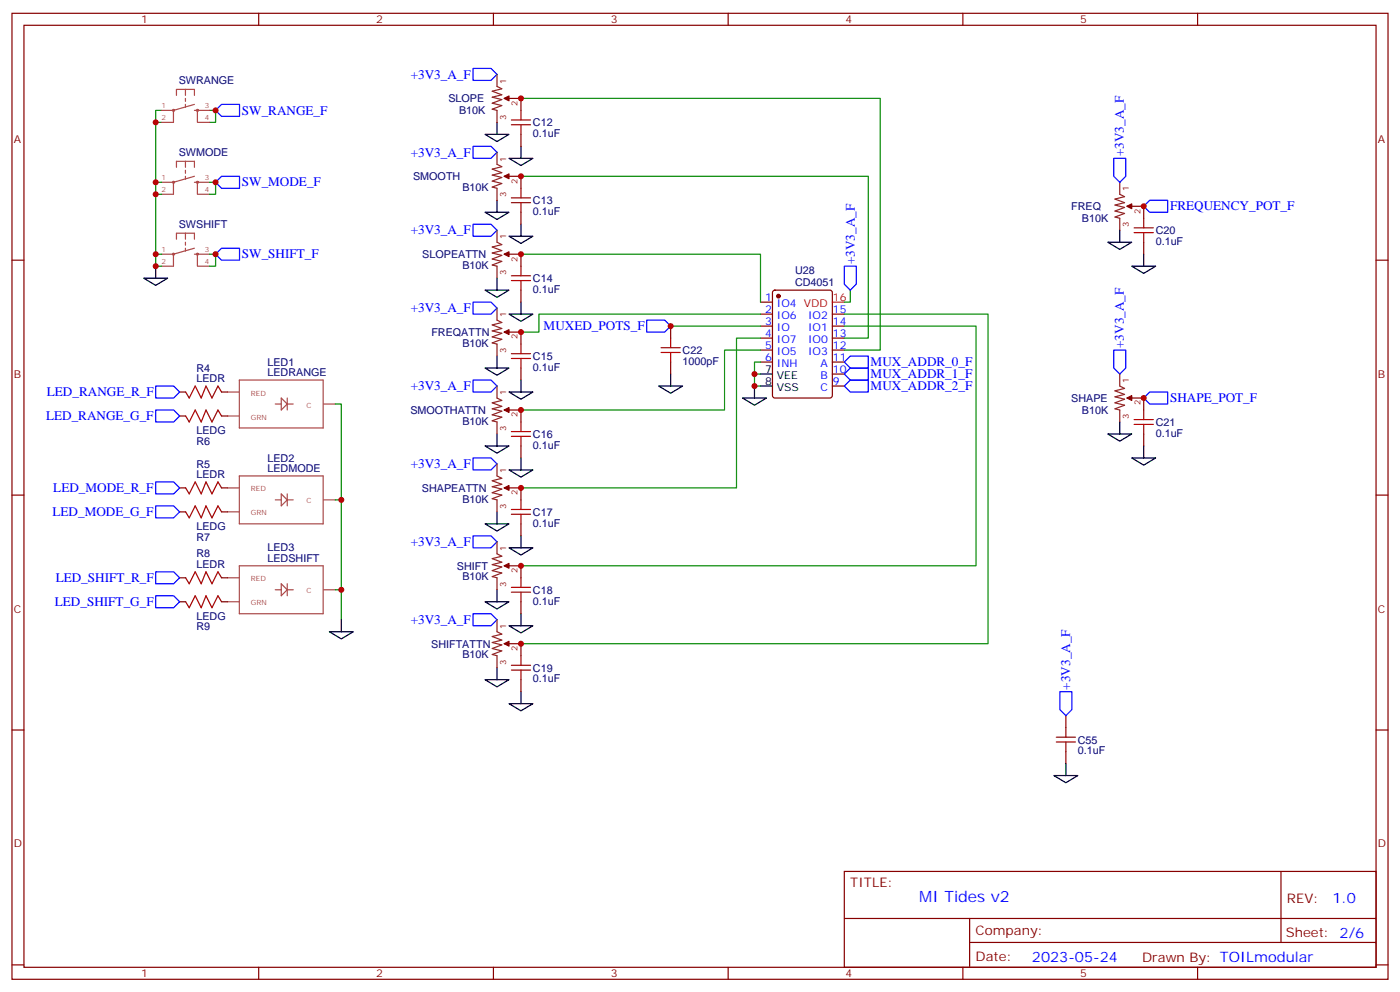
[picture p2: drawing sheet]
<svg xmlns="http://www.w3.org/2000/svg" width="412mm" height="292mm" viewBox="0 0 412 292" stroke-linecap="round" stroke-linejoin="round" font-family="sans-serif">
<g fill="none" stroke="#870000" stroke-width=".35">
<path d="M3.5 3.9h405.4v284.4h-405.4zM7.1 7.4h398.2v277.3h-398.2zM76.2 3.9v3.5M145.3 3.9v3.5M214.5 3.9v3.5M283.6 3.9v3.5M352.8 3.9v3.5M149.9 29h3.6v3.5M153.5 39.5v3.6M149.9 51.9h3.6v3.5M3.5 76.6h3.6M149.9 74.8h3.6v3.6"/>
<path d="M153.5 62.5v3.5M333.4 60.7h3.5v3.5M336.9 71.3v3.5M405.3 76.6h3.6M149.9 97.8h3.6v3.5M153.5 85.4v3.5M197.6 96v3.5M224 88.9h3.5M224 92.5h3.5M224 96h3.5M224 99.5h3.5M227.8 85.6l.4-.2h16.3l.6 .4 .1 30.7-.5 .6-16.5 .1-.6-.5-.1-30.6z"/>
<path d="M245.2 92.5h3.5M245.2 96h3.5M245.2 99.5h3.5M52.9 115.4h1.8M65.3 115.4h1.7M153.5 108.3v3.6M197.6 106.6v3.5M224 103h3.5M224 106.6h3.5M245.2 103h3.5M245.2 106.6h3.5M245.2 113.6h3.5"/>
<path d="M245.2 110.1h3.5M333.4 117.2h3.5v3.5M52.9 122.4h1.8M65.3 122.4h1.7M149.9 120.7h3.6v3.5M153.5 131.3v3.5M336.9 127.7v3.6M3.5 145.7h3.6M52.9 143.6h1.8M52.9 150.7h1.8M65.3 143.6h1.7M65.3 150.7h1.7"/>
<path d="M149.9 143.6h3.6v3.5M153.5 154.2v3.5M405.3 145.7h3.6M52.9 170.1h1.8M52.9 177.1h1.8M65.3 170.1h1.7M65.3 177.1h1.7M149.9 166.5h3.6v3.6M153.5 177.1v3.6M149.9 189.5h3.6v3.5M3.5 214.9h3.6M153.5 200.1v3.5"/>
<path d="M314 210.6v3.6M405.3 214.9h3.6M314 221.2v3.6M248.7 256.5h156.6v28.2h-156.6zM377.3 256.5v20.9M248.7 270.4h156.5M285.6 277.4h119.6M285.6 270.4v14.1M3.5 284h3.6M76.2 284.7v3.6M145.3 284.7v3.6M214.5 284.7v3.6"/>
<path d="M283.6 284.7v3.6M352.8 284.7v3.6M405.3 284h3.6"/>
</g>
<g fill="none" stroke="#a10000" stroke-width=".35">
<path d="M150.6 36.7h5.7M150.6 35.3h5.7M153.5 32.5v2.8M153.5 36.7v2.8M150.6 59.7h5.7M150.6 58.2h5.7M153.5 55.4v2.8M153.5 59.7v2.8M153.5 78.4v2.8M334.1 68.5h5.6M334.1 67.1h5.6M336.9 64.2v2.9"/>
<path d="M336.9 68.5v2.8M150.6 82.6h5.7M150.6 81.2h5.7M153.5 82.6v2.8M197.6 99.5v2.8M54.7 115.4l1 1.8 1.8-3.6 1.8 3.6 1.4-3.6 1.7 3.6 1.8-3.6 1.1 1.8M150.6 105.5h5.7M150.6 104.1h5.7M153.5 101.3v2.8M153.5 105.5v2.8M194.7 103.8h5.7M194.7 102.3h5.7"/>
<path d="M197.6 103.8v2.8M54.7 122.4l1 1.8 1.8-3.5 1.8 3.5 1.4-3.5 1.7 3.5 1.8-3.5 1.1 1.7M150.6 128.4h5.7M150.6 127h5.7M153.5 124.2v2.8M153.5 128.4v2.9M334.1 124.9h5.6M334.1 123.5h5.6M336.9 120.7v2.8M336.9 124.9v2.8M54.7 143.6l1 1.8 1.8-3.5 1.8 3.5 1.4-3.5 1.7 3.5 1.8-3.5 1.1 1.7M54.7 150.7l1 1.7 1.8-3.5 1.8 3.5 1.4-3.5 1.7 3.5 1.8-3.5 1.1 1.8"/>
<path d="M150.6 151.4h5.7M150.6 150h5.7M153.5 147.1v2.9M153.5 151.4v2.8M54.7 170.1l1 1.7 1.8-3.5 1.8 3.5 1.4-3.5 1.7 3.5 1.8-3.5 1.1 1.8M54.7 177.1l1 1.8 1.8-3.5 1.8 3.5 1.4-3.5 1.7 3.5 1.8-3.5 1.1 1.7M150.6 174.3h5.7M150.6 172.9h5.7M153.5 170.1v2.8M153.5 174.3v2.8M150.6 197.2h5.7M150.6 195.8h5.7"/>
<path d="M153.5 193v2.8M153.5 197.2v2.9M311.1 218.4h5.7M311.1 217h5.7M314 214.2v2.8M314 218.4v2.8"/>
</g>
<g fill="none" stroke="#00f" stroke-width=".35">
<path d="M63.5 32.5l1.8-1.8h5.3v3.6h-5.3zM139.3 20.1h5.3l1.8 1.8-1.8 1.8h-5.3zM63.5 53.7l1.8-1.8h5.3v3.5h-5.3zM139.3 43.1h5.3l1.8 1.7-1.8 1.8h-5.3zM328.1 46.6h3.5v5.3l-1.8 1.8-1.7-1.8zM338.7 58.9h5.3v3.6h-5.3l-1.8-1.8zM63.5 74.8l1.8-1.7h5.3v3.5h-5.3zM139.3 66h5.3l1.8 1.8-1.8 1.7h-5.3zM248.7 78.4h3.5v5.2l-1.7 1.8-1.8-1.8zM139.3 88.9h5.3l1.8 1.8-1.8 1.8h-5.3zM190.5 94.2h5.3l1.8 1.8-1.8 1.8h-5.3zM45.9 113.6h5.3l1.7 1.8-1.7 1.8h-5.3z"/>
<path d="M139.3 111.9h5.3l1.8 1.7-1.8 1.8h-5.3zM248.7 106.6l1.8-1.8h5.3v3.5h-5.3zM248.7 110.1l1.8-1.8h5.3v3.6h-5.3zM248.7 113.6l1.8-1.7h5.3v3.5h-5.3zM328.1 103h3.5v5.3l-1.8 1.8-1.7-1.8zM338.7 115.4h5.3v3.5h-5.3l-1.8-1.7zM45.9 120.7h5.3l1.7 1.7-1.7 1.8h-5.3zM139.3 134.8h5.3l1.8 1.8-1.8 1.7h-5.3zM45.9 148.9h5.3l1.7 1.8-1.7 1.7h-5.3zM45.9 141.9h5.3l1.7 1.7-1.7 1.8h-5.3zM139.3 157.7h5.3l1.8 1.8-1.8 1.8h-5.3zM45.9 168.3h5.3l1.7 1.8-1.7 1.7h-5.3z"/>
<path d="M45.9 175.4h5.3l1.7 1.7-1.7 1.8h-5.3zM139.3 180.7h5.3l1.8 1.7-1.8 1.8h-5.3zM312.2 203.6h3.5v5.3l-1.7 1.7-1.8-1.7z"/>
</g>
<g fill="none" stroke="#8c2424" stroke-width=".35">
<path d="M146.4 21.9v3.5l1.4 .7-2.8 .7 2.8 1.1-2.8 .7 2.8 .7-2.8 1.1 2.8 .7-2.8 1 1.4 .4v3.5M148.5 29h1.4M146.4 44.8v3.6l1.4 .7-2.8 .7 2.8 1-2.8 .7 2.8 .7-2.8 1.1 2.8 .7-2.8 1.1 1.4 .3v3.5M148.5 51.9h1.4M329.8 53.7v3.5l1.5 .7-2.9 .7 2.9 1.1-2.9 .7 2.9 .7-2.9 1 2.9 .7-2.9 1.1 1.4 .3v3.6M146.4 67.8v3.5l1.4 .7-2.8 .7 2.8 1.1-2.8 .7 2.8 .7-2.8 1 2.8 .7-2.8 1.1 1.4 .4v3.5M148.5 74.8h1.4M332 60.7h1.4M146.4 90.7v3.5l1.4 .7-2.8 .7 2.8 1.1-2.8 .7 2.8 .7-2.8 1.1 2.8 .7-2.8 1 1.4 .4v3.5M148.5 97.8h1.4M146.4 113.6v3.6l1.4 .7-2.8 .7 2.8 1-2.8 .7 2.8 .7-2.8 1.1 2.8 .7-2.8 1.1 1.4 .3v3.5M329.8 110.1v3.5l1.5 .7-2.9 .7 2.9 1.1-2.9 .7 2.9 .7-2.9 1.1 2.9 .7-2.9 1 1.4 .4v3.5"/>
<path d="M332 117.2h1.4M146.4 136.6v3.5l1.4 .7-2.8 .7 2.8 1.1-2.8 .7 2.8 .7-2.8 1 2.8 .7-2.8 1.1 1.4 .3v3.6M148.5 120.7h1.4M146.4 159.5v3.5l1.4 .7-2.8 .7 2.8 1.1-2.8 .7 2.8 .7-2.8 1.1 2.8 .7-2.8 1 1.4 .4v3.5M148.5 143.6h1.4M148.5 166.5h1.4M146.4 182.4v3.5l1.4 .8-2.8 .7 2.8 1-2.8 .7 2.8 .7-2.8 1.1 2.8 .7-2.8 1.1 1.4 .3v3.5M148.5 189.5h1.4"/>
</g>
<g fill="#870000" stroke="#870000" stroke-width=".35">
<path d="M148.5 189.5l1.4-.7v1.4z"/>
<path d="M148.5 29l1.4-.7v1.4z"/>
<path d="M148.5 51.9l1.4-.7v1.4z"/>
<path d="M148.5 74.8l1.4-.7v1.4z"/>
<path d="M148.5 97.8l1.4-.8v1.5z"/>
<path d="M148.5 120.7l1.4-.7v1.4z"/>
<path d="M148.5 143.6l1.4-.7v1.4z"/>
<path d="M148.5 166.5l1.4-.7v1.5z"/>
<path d="M332 60.7l1.4-.7v1.4z"/>
<path d="M332 117.2l1.4-.7v1.4z"/>
<circle cx="229.3" cy="87.2" r=".53"/>
</g>
<g fill="none" stroke="#000" stroke-width=".35">
<path d="M142.9 39.5h7l-3.5 2.2zM146.4 36v3.5M146.4 58.9v3.6M149.9 46.6h7.1l-3.5 2.1zM153.5 43.1v3.5M45.9 78.4v3.5M142.9 62.5h7l-3.5 2.1zM149.9 69.5h7.1l-3.5 2.1zM153.5 66v3.5M326.3 71.3h7.1l-3.6 2.1zM329.8 67.8v3.5M333.4 78.4h7l-3.5 2.1z"/>
<path d="M336.9 74.8v3.6M42.3 81.9h7.1l-3.5 2.1zM142.9 85.4h7l-3.5 2.1zM146.4 81.9v3.5M149.9 92.5h7.1l-3.5 2.1zM153.5 88.9v3.6M142.9 108.3h7l-3.5 2.2zM146.4 104.8v3.5M149.9 115.4h7.1l-3.5 2.1zM153.5 111.9v3.5M194 113.6h7.1l-3.5 2.1zM197.6 110.1v3.5"/>
<path d="M218.7 117.2h7.1l-3.6 2.1zM222.2 113.6v3.6M224 110.1h3.5M224 113.6h3.5M142.9 131.3h7l-3.5 2.1zM146.4 127.7v3.6M149.9 138.3h7.1l-3.5 2.1zM153.5 134.8v3.5M326.3 127.7h7.1l-3.6 2.2zM329.8 124.2v3.5M333.4 134.8h7l-3.5 2.1zM336.9 131.3v3.5"/>
<path d="M142.9 154.2h7l-3.5 2.1zM146.4 150.7v3.5M153.5 157.7v3.6M142.9 177.1h7l-3.5 2.1zM146.4 173.6v3.5M149.9 161.3h7.1l-3.5 2.1zM97 185.9h7.1l-3.6 2.2zM100.5 182.4v3.5M146.4 196.5v3.6M149.9 184.2h7.1l-3.5 2.1zM153.5 180.7v3.5M142.9 200.1h7l-3.5 2.1z"/>
<path d="M149.9 207.1h7.1l-3.5 2.1zM153.5 203.6v3.5M310.4 228.3h7.1l-3.5 2.1zM314 224.8v3.5"/>
</g>
<path d="M245.2 88.9h3.5" fill="none" stroke="#f00" stroke-width=".35"/>
<g fill="none" stroke="#008700" stroke-width=".35">
<path d="M45.9 36v17.7M47.6 32.5h-1.7v3.5h1.7M61.7 32.5h1.8v3.5h-1.8M153.5 29h105.8v74h-10.6M45.9 57.2v17.6M47.6 53.7h-1.7v3.5h1.7M61.7 53.7h1.8v3.5h-1.8M153.5 51.9h102.3v47.6h-7.1M47.6 74.8h-1.7v3.6h1.7M61.7 74.8h1.8v3.6h-1.8M153.5 74.8h70.5v14.1M197.6 96h26.4"/>
<path d="M224 92.5h-65.3v5.3h-5.2M224 99.5h-7v44.1h-63.5M248.7 96h38.8v70.5h-134M248.7 92.5h42.3v97h-137.5M250.5 85.4v3.5h-1.8M98.8 118.9h1.7v63.5M222.2 110.1h1.8M224 106.6h-1.8v7h1.8M224 103h-10.6v17.7h-59.9M98.8 147.1h1.7M98.8 173.6h1.7"/>
</g>
<g fill="none" stroke="#a64a4a" stroke-width=".56">
<circle cx="51.1" cy="32.5" r=".18"/>
<circle cx="58.2" cy="32.5" r=".18"/>
<circle cx="51.1" cy="53.7" r=".18"/>
<circle cx="58.2" cy="53.7" r=".18"/>
<circle cx="51.1" cy="74.8" r=".18"/>
<circle cx="58.2" cy="74.8" r=".18"/>
</g>
<g fill="none" stroke="#a64a4a" stroke-width=".35">
<path d="M47.6 32.5h3.5M51.1 32.5v3.5h-3.5M52 28.1v-1.8h5.3v1.8M54.6 26.3v1.8M54.6 29v.8M54.6 30.7v.9M57.3 32.5h.9v3.5M57.3 30.7l-6.2 1.8M58.3 32.5h3.4M58.3 36h3.4M47.6 53.7h3.5M51.1 53.7v3.5h-3.5"/>
<path d="M52 49.2v-1.7h5.3v1.7M54.6 47.5v1.7M54.6 50.1v.9M54.6 51.9v.9M57.3 53.7h.9v3.5M57.3 51.9l-6.2 1.8M58.3 53.7h3.4M58.3 57.2h3.4M47.6 74.8h3.5M51.1 74.8v3.6h-3.5M52 70.4v-1.7h5.3v1.7M54.6 68.7v1.7"/>
<path d="M54.6 71.3v.9M54.6 73.1v.8M57.3 74.8h.9v3.6M57.3 73.1l-6.2 1.7M58.3 74.8h3.4M58.3 78.4h3.4M67 115.4h3.5M70.5 111.9h24.7v14.1h-24.7zM81.1 118.9h1.7M82.8 117.2l1.8 1.7-1.8 1.8zM84.6 117.2v3.5M84.6 118.9h1.8"/>
<path d="M95.3 118.9h3.5M67 122.4h3.5M67 150.7h3.5M67 143.6h3.5M70.5 140.1h24.7v14.1h-24.7zM81.1 147.1h1.7M82.8 145.4l1.8 1.7-1.8 1.8zM84.6 145.4v3.5M84.6 147.1h1.8M95.3 147.1h3.5M67 177.1h3.5M67 170.1h3.5"/>
<path d="M70.5 166.5h24.7v14.2h-24.7zM81.1 173.6h1.7M82.8 171.8l1.8 1.8-1.8 1.8zM84.6 171.8v3.6M84.6 173.6h1.8M95.3 173.6h3.5"/>
</g>
<g fill="#c00">
<circle cx="153.5" cy="29" r=".88"/>
<circle cx="153.5" cy="51.9" r=".88"/>
<circle cx="153.5" cy="74.8" r=".88"/>
<circle cx="153.5" cy="97.8" r=".88"/>
<circle cx="153.5" cy="120.7" r=".88"/>
<circle cx="153.5" cy="143.6" r=".88"/>
<circle cx="153.5" cy="166.5" r=".88"/>
<circle cx="153.5" cy="189.5" r=".88"/>
<circle cx="336.9" cy="60.7" r=".88"/>
<circle cx="336.9" cy="117.2" r=".88"/>
<circle cx="222.3" cy="110.1" r=".88"/>
<circle cx="63.5" cy="32.5" r=".88"/>
<circle cx="63.5" cy="53.7" r=".88"/>
<circle cx="63.5" cy="74.8" r=".88"/>
<circle cx="45.9" cy="36" r=".88"/>
<circle cx="45.9" cy="53.7" r=".88"/>
<circle cx="45.9" cy="57.2" r=".88"/>
<circle cx="45.9" cy="74.8" r=".88"/>
<circle cx="100.5" cy="173.6" r=".88"/>
<circle cx="100.5" cy="147.1" r=".88"/>
<circle cx="197.6" cy="96" r=".88"/>
<circle cx="45.9" cy="78.4" r=".88"/>
<circle cx="222.3" cy="113.6" r=".88"/>
</g>
<text font-size="4.6" fill="#00f" x="270.8" y="265.5">MI Tides v2</text>
<g font-size="4.2" fill="#00f">
<text x="392.5" y="265.8">1.0</text>
<text x="304" y="283.1">2023-05-24</text>
</g>
<g font-size="3.9" fill="#00f">
<text x="121" y="23.2">+3V3_A_F</text>
<text x="71.3" y="33.7">SW_RANGE_F</text>
<text x="121" y="46.1">+3V3_A_F</text>
<text x="331.1" y="46" transform="rotate(-90 331.1 46)">+3V3_A_F</text>
<text x="71.3" y="54.9">SW_MODE_F</text>
<text x="344.7" y="61.9">FREQUENCY_POT_F</text>
<text x="121" y="69">+3V3_A_F</text>
<text x="71.3" y="76.1">SW_SHIFT_F</text>
<text x="251.8" y="77.7" transform="rotate(-90 251.8 77.7)">+3V3_A_F</text>
<text x="121" y="91.9">+3V3_A_F</text>
<text x="160.1" y="97.2">MUXED_POTS_F</text>
<text x="256.5" y="107.8">MUX_ADDR_0_F</text>
<text x="331.1" y="102.4" transform="rotate(-90 331.1 102.4)">+3V3_A_F</text>
<text x="256.5" y="111.4">MUX_ADDR_1_F</text>
<text x="13.8" y="116.7">LED_RANGE_R_F</text>
<text x="121" y="114.9">+3V3_A_F</text>
<text x="256.5" y="114.9">MUX_ADDR_2_F</text>
<text x="344.7" y="118.4">SHAPE_POT_F</text>
<text x="13.6" y="123.7">LED_RANGE_G_F</text>
<text x="121" y="137.8">+3V3_A_F</text>
<text x="15.7" y="144.9">LED_MODE_R_F</text>
<text x="15.5" y="151.9">LED_MODE_G_F</text>
<text x="121" y="160.7">+3V3_A_F</text>
<text x="16.4" y="171.4">LED_SHIFT_R_F</text>
<text x="16.2" y="178.4">LED_SHIFT_G_F</text>
<text x="121" y="183.7">+3V3_A_F</text>
<text x="315.3" y="203" transform="rotate(-90 315.3 203)">+3V3_A_F</text>
</g>
<g font-size="3.9" fill="#800">
<text x="250.5" y="261.1">TITLE:</text>
<text x="379.1" y="265.8">REV:</text>
<text x="287.4" y="275.3">Company:</text>
<text x="378.7" y="275.9">Sheet: 2/6</text>
<text x="287.4" y="283">Date:</text>
<text x="336.4" y="283.1">Drawn By: TOILmodular</text>
</g>
<g font-size="3.2" fill="#800">
<text x="41.6" y="6.9">1</text>
<text x="110.8" y="6.9">2</text>
<text x="179.9" y="6.9">3</text>
<text x="249.1" y="6.9">4</text>
<text x="318.2" y="6.9">5</text>
<text x="4.1" y="42">A</text>
<text x="405.9" y="42">A</text>
<text x="4.1" y="111.2">B</text>
<text x="405.9" y="111.2">B</text>
<text x="4.1" y="180.3">C</text>
<text x="405.9" y="180.3">C</text>
<text x="4.1" y="249.4">D</text>
<text x="405.9" y="249.4">D</text>
<text x="41.6" y="287.7">1</text>
<text x="110.8" y="287.7">2</text>
<text x="179.9" y="287.7">3</text>
<text x="249.1" y="287.7">4</text>
<text x="318.2" y="287.7">5</text>
</g>
<g font-size="3.2" fill="#000080">
<text x="52.7" y="24.8">SWRANGE</text>
<text x="132.1" y="30.1">SLOPE</text>
<text x="135.2" y="33.7">B10K</text>
<text x="157" y="40.4">0.1uF</text>
<text x="157" y="37.2">C12</text>
<text x="52.7" y="46">SWMODE</text>
<text x="121.7" y="53">SMOOTH</text>
<text x="136.2" y="56.2">B10K</text>
<text x="157" y="63.3">0.1uF</text>
<text x="157" y="60.1">C13</text>
<text x="315.5" y="61.9">FREQ</text>
<text x="318.7" y="65.4">B10K</text>
<text x="52.7" y="67.1">SWSHIFT</text>
<text x="340.4" y="68.9">C20</text>
<text x="124.4" y="76">SLOPEATTN</text>
<text x="340.4" y="72.1">0.1uF</text>
<text x="136.2" y="79.1">B10K</text>
<text x="157" y="83.1">C14</text>
<text x="234.2" y="80.7">U28</text>
<text x="157" y="86.2">0.1uF</text>
<text x="234.2" y="84">CD4051</text>
<text x="127.1" y="98.9">FREQATTN</text>
<text x="78.8" y="107.6">LED1</text>
<text x="136.2" y="102.1">B10K</text>
<text x="157" y="106">C15</text>
<text x="201.1" y="107.4">1000pF</text>
<text x="201.1" y="104.2">C22</text>
<text x="57.9" y="112.6">LEDR</text>
<text x="57.9" y="109.4">R4</text>
<text x="78.8" y="110.8">LEDRANGE</text>
<text x="157" y="109.2">0.1uF</text>
<text x="315.5" y="118.3">SHAPE</text>
<text x="120.9" y="121.8">SMOOTHATTN</text>
<text x="136.2" y="125">B10K</text>
<text x="318.7" y="121.9">B10K</text>
<text x="340.4" y="125.4">C21</text>
<text x="57.9" y="127.7">LEDG</text>
<text x="57.9" y="130.9">R6</text>
<text x="157" y="128.9">C16</text>
<text x="340.4" y="128.6">0.1uF</text>
<text x="57.9" y="137.6">R5</text>
<text x="78.8" y="135.9">LED2</text>
<text x="157" y="132.1">0.1uF</text>
<text x="57.9" y="140.8">LEDR</text>
<text x="78.8" y="139">LEDMODE</text>
<text x="124.3" y="144.8">SHAPEATTN</text>
<text x="136.2" y="147.9">B10K</text>
<text x="57.9" y="156">LEDG</text>
<text x="157" y="155">0.1uF</text>
<text x="157" y="151.8">C17</text>
<text x="57.9" y="159.1">R7</text>
<text x="57.9" y="167.3">LEDR</text>
<text x="57.9" y="164.1">R8</text>
<text x="78.8" y="165.5">LEDSHIFT</text>
<text x="78.8" y="162.3">LED3</text>
<text x="134.6" y="167.7">SHIFT</text>
<text x="136.2" y="170.9">B10K</text>
<text x="157" y="178">0.1uF</text>
<text x="157" y="174.8">C18</text>
<text x="57.9" y="182.4">LEDG</text>
<text x="57.9" y="185.6">R9</text>
<text x="127" y="190.6">SHIFTATTN</text>
<text x="136.2" y="193.8">B10K</text>
<text x="157" y="197.7">C19</text>
<text x="157" y="200.9">0.1uF</text>
<text x="317.5" y="218.9">C55</text>
<text x="317.5" y="222">0.1uF</text>
</g>
<g font-size="3.2" fill="#00f">
<text x="225.3" y="88.6">1</text>
<text x="225.3" y="92.1">2</text>
<text x="225.3" y="95.6">3</text>
<text x="228.8" y="90.3">IO4 VDD</text>
<text x="228.8" y="93.9">IO6</text>
<text x="238" y="93.9">IO2</text>
<text x="245.4" y="95.6">14</text>
<text x="245.4" y="92.1">15</text>
<text x="225.3" y="99.2">4</text>
<text x="228.8" y="97.4">IO</text>
<text x="228.8" y="100.9">IO7</text>
<text x="238" y="100.9">IO0</text>
<text x="238" y="97.4">IO1</text>
<text x="245.4" y="99.2">13</text>
<text x="225.3" y="102.7">5</text>
<text x="225.3" y="106.2">6</text>
<text x="228.8" y="104.5">IO5</text>
<text x="228.8" y="108">INH</text>
<text x="238" y="104.5">IO3</text>
<text x="241.7" y="108">A</text>
<text x="245.4" y="106.2">11</text>
<text x="245.4" y="102.7">12</text>
<text x="241.7" y="111.5">B</text>
<text x="245.4" y="113.3">9</text>
<text x="245.4" y="109.7">10</text>
<text x="241.7" y="115">C</text>
</g>
<text font-size="3.2" fill="#f00" x="245.4" y="88.6">16</text>
<g font-size="3.2">
<text x="225.3" y="109.7">7</text>
<text x="225.3" y="113.3">8</text>
<text x="228.8" y="111.5">VEE</text>
<text x="228.8" y="115">VSS</text>
</g>
<g font-size="2.5" fill="#800">
<text x="149.1" y="24.6" transform="rotate(-90 149.1 24.6)">1</text>
<text x="149.1" y="35.2" transform="rotate(-90 149.1 35.2)">3</text>
<text x="152.5" y="31.1" transform="rotate(-90 152.5 31.1)">2</text>
<text x="149.1" y="47.5" transform="rotate(-90 149.1 47.5)">1</text>
<text x="149.1" y="58.1" transform="rotate(-90 149.1 58.1)">3</text>
<text x="152.5" y="54.1" transform="rotate(-90 152.5 54.1)">2</text>
<text x="332.6" y="56.4" transform="rotate(-90 332.6 56.4)">1</text>
<text x="335.9" y="62.9" transform="rotate(-90 335.9 62.9)">2</text>
<text x="149.1" y="70.5" transform="rotate(-90 149.1 70.5)">1</text>
<text x="332.6" y="66.9" transform="rotate(-90 332.6 66.9)">3</text>
<text x="152.5" y="77" transform="rotate(-90 152.5 77)">2</text>
<text x="149.1" y="81.1" transform="rotate(-90 149.1 81.1)">3</text>
<text x="149.1" y="93.4" transform="rotate(-90 149.1 93.4)">1</text>
<text x="152.5" y="99.9" transform="rotate(-90 152.5 99.9)">2</text>
<text x="149.1" y="104" transform="rotate(-90 149.1 104)">3</text>
<text x="332.6" y="112.8" transform="rotate(-90 332.6 112.8)">1</text>
<text x="149.1" y="116.3" transform="rotate(-90 149.1 116.3)">1</text>
<text x="335.9" y="119.3" transform="rotate(-90 335.9 119.3)">2</text>
<text x="152.5" y="122.9" transform="rotate(-90 152.5 122.9)">2</text>
<text x="332.6" y="123.4" transform="rotate(-90 332.6 123.4)">3</text>
<text x="149.1" y="126.9" transform="rotate(-90 149.1 126.9)">3</text>
<text x="149.1" y="139.3" transform="rotate(-90 149.1 139.3)">1</text>
<text x="149.1" y="149.8" transform="rotate(-90 149.1 149.8)">3</text>
<text x="152.5" y="145.8" transform="rotate(-90 152.5 145.8)">2</text>
<text x="149.1" y="162.2" transform="rotate(-90 149.1 162.2)">1</text>
<text x="149.1" y="172.8" transform="rotate(-90 149.1 172.8)">3</text>
<text x="152.5" y="168.7" transform="rotate(-90 152.5 168.7)">2</text>
<text x="149.1" y="185.1" transform="rotate(-90 149.1 185.1)">1</text>
<text x="152.5" y="191.7" transform="rotate(-90 152.5 191.7)">2</text>
<text x="149.1" y="195.7" transform="rotate(-90 149.1 195.7)">3</text>
</g>
<g font-size="2.1" fill="#a54b4b">
<text x="47.6" y="31.8">1</text>
<text x="47.6" y="35.3">2</text>
<text x="60.3" y="31.8">3</text>
<text x="60.3" y="35.3">4</text>
<text x="47.6" y="53">1</text>
<text x="60.3" y="53">3</text>
<text x="47.6" y="56.5">2</text>
<text x="60.3" y="56.5">4</text>
<text x="47.6" y="74.1">1</text>
<text x="47.6" y="77.7">2</text>
<text x="60.3" y="74.1">3</text>
<text x="60.3" y="77.7">4</text>
<text x="73.9" y="116.4">RED</text>
<text x="90.3" y="120">C</text>
<text x="73.9" y="123.5">GRN</text>
<text x="73.9" y="144.7">RED</text>
<text x="90.3" y="148.2">C</text>
<text x="73.9" y="151.7">GRN</text>
<text x="73.9" y="171.1">RED</text>
<text x="73.9" y="178.2">GRN</text>
<text x="90.3" y="174.6">C</text>
</g>
</svg>
